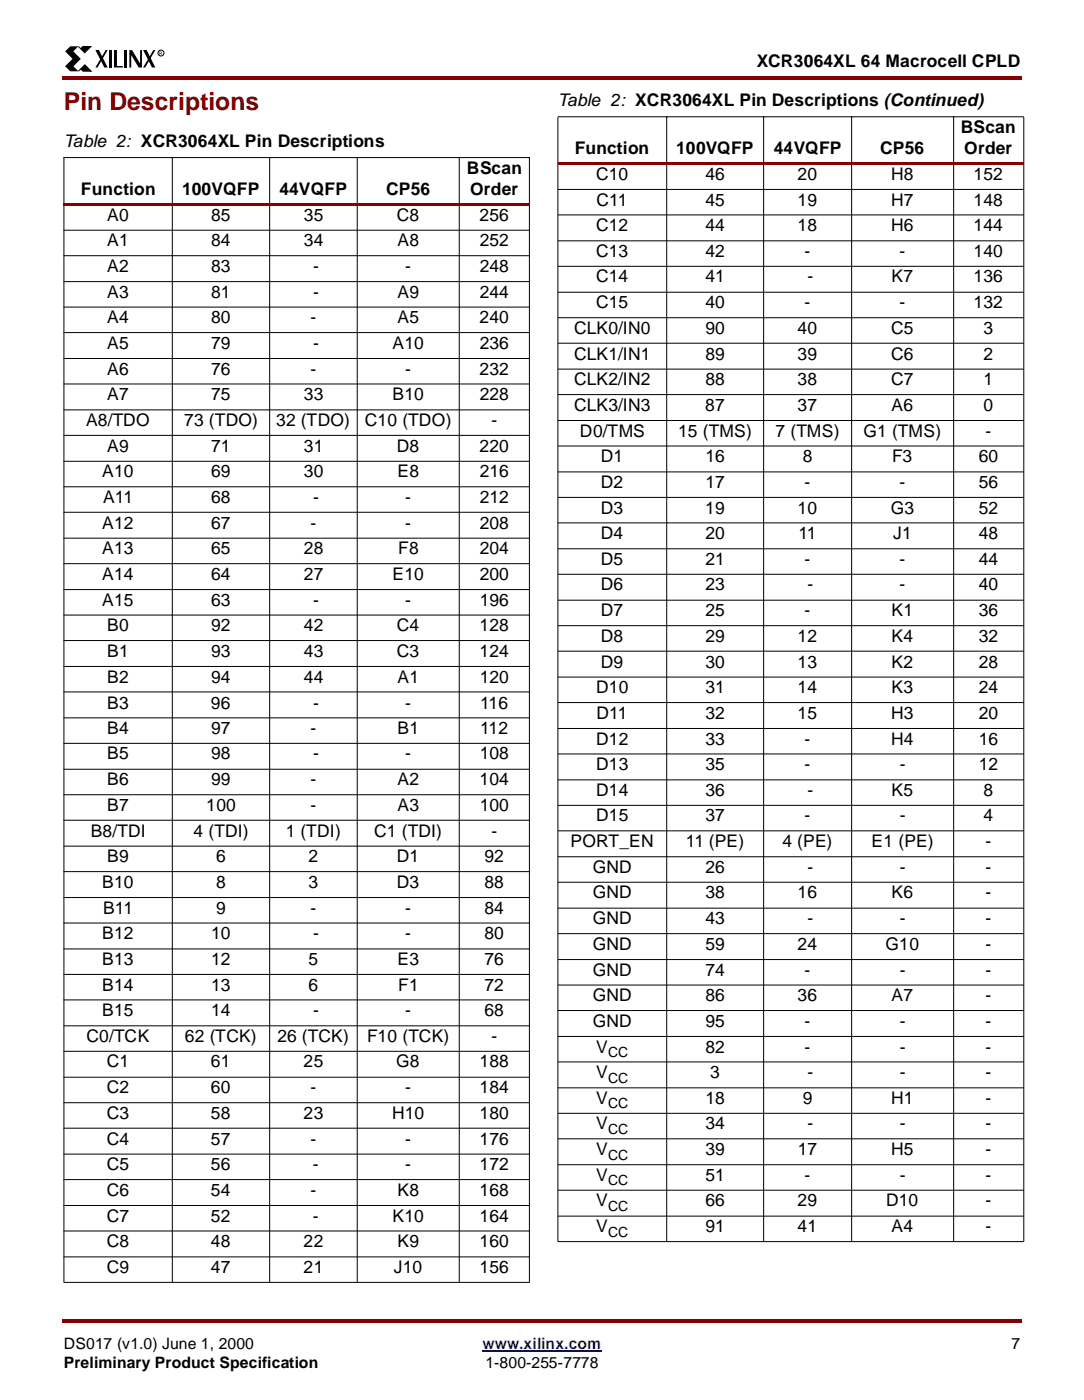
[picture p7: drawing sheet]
<svg xmlns="http://www.w3.org/2000/svg" width="216mm" height="279mm" viewBox="0 0 216 279" stroke-linecap="round" stroke-linejoin="round" font-family="sans-serif">
<g fill="#850000">
<path d="M12.4 15.2h.3v.6h-.3z"/>
<path d="M203.2 15.2h.4v.6h-.4z"/>
<path d="M12.7 15.2h190.5v.6h-190.5z"/>
</g>
<path d="M12.7 266.7h190.4v7.6h-190.4z" fill="#fff"/>
<path d="M96.1 269.2h23.7" fill="none" stroke="#00f" stroke-width=".25"/>
<g fill="#850000">
<path d="M12.4 262.9h.3v.7h-.3z"/>
<path d="M203.2 262.9h.4v.7h-.4z"/>
<path d="M12.7 262.9h190.5v.7h-190.5z"/>
</g>
<path d="M12.7 9.1h20v5.3h-20z" fill="#fff"/>
<path d="M13 10.2l1-1h1.6l-1 1 1.5 1.5-1.5 1.5 1 1h-1.6l-1-1 1.4-1.5zM19 10h.7l1.7 3.5h-.6zM21 10h.4l-2 3.5h-.4zM21.6 10h.6v3.4h-.6zM22.7 10h.6v3.2h1.2v.2h-1.8zM24.8 10h.5v3.4h-.5zM25.8 10h.5l1.6 2.7v-2.7h.4v3.5h-.7l-1.5-2.5v2.5h-.3zM28.5 10h.7l1.7 3.5h-.6zM30.5 10h.4l-2 3.5h-.4z" fill="#000"/>
<path d="M15.6 9.2l.5 .5 .4-.4h1.6l-1.2 1.2zM16.1 13.7l-.5 .5 1.3-1.3 1.3 1.3h-1.7z" fill="#000" stroke="#000" stroke-width=".2"/>
<g fill="none" stroke="#000" stroke-width=".2">
<path d="M12.6 31.4h92.9M12.7 31.4v224.1M34.3 31.3v224.3M53.7 31.3v224.3M71.2 31.3v224.3M91.5 31.3v224.3M105.4 31.4v224.1"/>
<circle cx="32.1" cy="10.6" r=".59"/>
</g>
<path d="M12.6 40.5h92.9v.5h-92.9z" fill="#850000"/>
<g fill="none" stroke="#000" stroke-width=".2">
<path d="M111.1 23.4v224.1M111.1 23.3h92.8M132.8 23.3v224.3M152.1 23.3v224.3M169.6 23.3v224.3M189.9 23.3v224.3M203.9 23.4v224.1M12.6 45.9h92.9M12.6 51h92.9M12.6 56.1h92.9M12.6 61.2h92.9M12.6 66.3h92.9"/>
<path d="M12.6 71.5h92.9M12.6 76.5h92.9M12.6 81.7h92.9M12.6 86.8h92.9M12.6 91.9h92.9M12.6 97h92.9M12.6 102.1h92.9M12.6 107.3h92.9M12.6 112.3h92.9M12.6 117.5h92.9M12.6 122.6h92.9M12.6 127.7h92.9"/>
<path d="M12.6 132.8h92.9M12.6 137.9h92.9M12.6 143.1h92.9M12.6 148.2h92.9M12.6 153.3h92.9M12.6 158.4h92.9M12.6 163.5h92.9M12.6 168.7h92.9M12.6 173.7h92.9M12.6 178.9h92.9M12.6 184h92.9M12.6 189.1h92.9"/>
<path d="M12.6 194.2h92.9M12.6 199.3h92.9M12.6 204.5h92.9M12.6 209.5h92.9M12.6 214.7h92.9M12.6 219.8h92.9M12.6 224.9h92.9M12.6 230h92.9M12.6 235.1h92.9M12.6 240.3h92.9M12.6 245.4h92.9M12.6 250.5h92.9"/>
<path d="M12.6 255.6h92.9"/>
</g>
<path d="M111.1 32.4h92.8v.5h-92.8z" fill="#850000"/>
<g fill="none" stroke="#000" stroke-width=".2">
<path d="M111.1 37.8h92.8M111.1 42.8h92.8M111.1 48h92.8M111.1 53.1h92.8M111.1 58.2h92.8M111.1 63.3h92.8M111.1 68.4h92.8M111.1 73.6h92.8M111.1 78.7h92.8M111.1 83.8h92.8M111.1 88.9h92.8M111.1 94.1h92.8"/>
<path d="M111.1 99.1h92.8M111.1 104.2h92.8M111.1 109.4h92.8M111.1 114.5h92.8M111.1 119.6h92.8M111.1 124.7h92.8M111.1 129.8h92.8M111.1 135h92.8M111.1 140h92.8M111.1 145.2h92.8M111.1 150.3h92.8M111.1 155.4h92.8"/>
<path d="M111.1 160.5h92.8M111.1 165.6h92.8M111.1 170.8h92.8M111.1 175.8h92.8M111.1 181h92.8M111.1 186.1h92.8M111.1 191.3h92.8M111.1 196.3h92.8M111.1 201.4h92.8M111.1 206.6h92.8M111.1 211.7h92.8M111.1 216.8h92.8"/>
<path d="M111.1 221.9h92.8M111.1 227h92.8M111.1 232.2h92.8M111.1 237.2h92.8M111.1 242.4h92.8M111.1 247.5h92.8"/>
</g>
<text font-size="4.9" fill="#850000" x="12.7" y="22">Pin Descriptions</text>
<g font-size="3.5">
<text x="150.7" y="13.3">XCR3064XL 64 Macrocell CPLD</text>
<text x="111.1" y="21.1">Table 2: XCR3064XL Pin Descriptions (Continued)</text>
<text x="12.7" y="29.2">Table 2: XCR3064XL Pin Descriptions</text>
<text x="191.4" y="26.5">BScan</text>
<text x="93" y="34.6">BScan</text>
<text x="114.5" y="30.7">Function</text>
<text x="118.7" y="35.9">C10</text>
<text x="134.7" y="30.7">100VQFP</text>
<text x="140.5" y="35.9">46</text>
<text x="154.1" y="30.7">44VQFP</text>
<text x="158.9" y="35.9">20</text>
<text x="175.3" y="30.7">CP56</text>
<text x="177.5" y="35.9">H8</text>
<text x="192.1" y="30.7">Order</text>
<text x="193.9" y="35.9">152</text>
<text x="16.1" y="38.9">Function</text>
<text x="36.3" y="38.9">100VQFP</text>
<text x="55.7" y="38.9">44VQFP</text>
<text x="76.9" y="38.9">CP56</text>
<text x="93.7" y="38.9">Order</text>
<text x="118.8" y="41">C11</text>
<text x="140.5" y="41">45</text>
<text x="158.9" y="41">19</text>
<text x="177.5" y="41">H7</text>
<text x="193.9" y="41">148</text>
<text x="21.4" y="44">A0</text>
<text x="42" y="44">85</text>
<text x="60.5" y="44">35</text>
<text x="79" y="44">C8</text>
<text x="95.5" y="44">256</text>
<text x="118.7" y="46.1">C12</text>
<text x="140.5" y="46.1">44</text>
<text x="158.9" y="46.1">18</text>
<text x="177.5" y="46.1">H6</text>
<text x="193.9" y="46.1">144</text>
<text x="21.4" y="49.1">A1</text>
<text x="42" y="49.1">84</text>
<text x="60.5" y="49.1">34</text>
<text x="79.2" y="49.1">A8</text>
<text x="95.5" y="49.1">252</text>
<text x="118.7" y="51.2">C13</text>
<text x="140.5" y="51.2">42</text>
<text x="160.2" y="51.2">-</text>
<text x="179.2" y="51.2">-</text>
<text x="193.9" y="51.2">140</text>
<text x="21.4" y="54.2">A2</text>
<text x="21.4" y="59.3">A3</text>
<text x="42" y="54.2">83</text>
<text x="42" y="59.3">81</text>
<text x="62.3" y="54.2">-</text>
<text x="62.3" y="59.3">-</text>
<text x="79.2" y="59.3">A9</text>
<text x="80.7" y="54.2">-</text>
<text x="95.5" y="54.2">248</text>
<text x="95.5" y="59.3">244</text>
<text x="118.7" y="56.3">C14</text>
<text x="140.5" y="56.3">41</text>
<text x="160.8" y="56.3">-</text>
<text x="177.6" y="56.3">K7</text>
<text x="193.9" y="56.3">136</text>
<text x="21.4" y="64.4">A4</text>
<text x="42" y="64.4">80</text>
<text x="61.8" y="64.4">-</text>
<text x="79.2" y="64.4">A5</text>
<text x="95.5" y="64.4">240</text>
<text x="118.7" y="61.5">C15</text>
<text x="140.5" y="61.5">40</text>
<text x="160.2" y="61.5">-</text>
<text x="179.2" y="61.5">-</text>
<text x="193.9" y="61.5">132</text>
<text x="21.4" y="69.6">A5</text>
<text x="42" y="69.6">79</text>
<text x="62.3" y="69.6">-</text>
<text x="78.2" y="69.6">A10</text>
<text x="95.5" y="69.6">236</text>
<text x="114.3" y="66.5">CLK0/IN0</text>
<text x="114.3" y="71.7">CLK1/IN1</text>
<text x="140.5" y="66.5">90</text>
<text x="140.5" y="71.7">89</text>
<text x="158.9" y="66.5">40</text>
<text x="158.9" y="71.7">39</text>
<text x="177.5" y="66.5">C5</text>
<text x="177.5" y="71.7">C6</text>
<text x="195.9" y="66.5">3</text>
<text x="195.9" y="71.7">2</text>
<text x="21.4" y="74.7">A6</text>
<text x="42" y="74.7">76</text>
<text x="61.8" y="74.7">-</text>
<text x="80.7" y="74.7">-</text>
<text x="95.5" y="74.7">232</text>
<text x="114.3" y="76.8">CLK2/IN2</text>
<text x="140.5" y="76.8">88</text>
<text x="158.9" y="76.8">38</text>
<text x="177.5" y="76.8">C7</text>
<text x="195.9" y="76.8">1</text>
<text x="21.4" y="79.8">A7</text>
<text x="42" y="79.8">75</text>
<text x="60.5" y="79.8">33</text>
<text x="78.2" y="79.8">B10</text>
<text x="95.5" y="79.8">228</text>
<text x="114.3" y="81.9">CLK3/IN3</text>
<text x="140.5" y="81.9">87</text>
<text x="158.9" y="81.9">37</text>
<text x="177.6" y="81.9">A6</text>
<text x="195.9" y="81.9">0</text>
<text x="17.1" y="84.9">A8/TDO</text>
<text x="21.4" y="90">A9</text>
<text x="36.7" y="84.9">73 (TDO)</text>
<text x="42" y="90">71</text>
<text x="55" y="84.9">32 (TDO)</text>
<text x="60.5" y="90">31</text>
<text x="72.7" y="84.9">C10 (TDO)</text>
<text x="79" y="90">D8</text>
<text x="95.5" y="90">220</text>
<text x="97.9" y="84.9">-</text>
<text x="115.5" y="87">D0/TMS</text>
<text x="135.1" y="87">15 (TMS)</text>
<text x="154.5" y="87">7 (TMS)</text>
<text x="172" y="87">G1 (TMS)</text>
<text x="196.3" y="87">-</text>
<text x="20.4" y="95.2">A10</text>
<text x="42" y="95.2">69</text>
<text x="60.5" y="95.2">30</text>
<text x="79.2" y="95.2">E8</text>
<text x="95.5" y="95.2">216</text>
<text x="119.7" y="92.1">D1</text>
<text x="140.5" y="92.1">16</text>
<text x="159.9" y="92.1">8</text>
<text x="177.7" y="92.1">F3</text>
<text x="194.9" y="92.1">60</text>
<text x="20.5" y="100.2">A11</text>
<text x="42" y="100.2">68</text>
<text x="62.3" y="100.2">-</text>
<text x="80.7" y="100.2">-</text>
<text x="95.5" y="100.2">212</text>
<text x="119.7" y="97.3">D2</text>
<text x="140.5" y="97.3">17</text>
<text x="160.2" y="97.3">-</text>
<text x="179.2" y="97.3">-</text>
<text x="194.9" y="97.3">56</text>
<text x="20.4" y="105.4">A12</text>
<text x="42" y="105.4">67</text>
<text x="61.8" y="105.4">-</text>
<text x="80.7" y="105.4">-</text>
<text x="95.5" y="105.4">208</text>
<text x="119.7" y="102.4">D3</text>
<text x="119.7" y="107.5">D4</text>
<text x="140.5" y="102.4">19</text>
<text x="140.5" y="107.5">20</text>
<text x="158.9" y="102.4">10</text>
<text x="159" y="107.5">11</text>
<text x="177.4" y="102.4">G3</text>
<text x="177.9" y="107.5">J1</text>
<text x="194.9" y="107.5">48</text>
<text x="194.9" y="102.4">52</text>
<text x="20.4" y="110.5">A13</text>
<text x="42" y="110.5">65</text>
<text x="60.5" y="110.5">28</text>
<text x="79.3" y="110.5">F8</text>
<text x="95.5" y="110.5">204</text>
<text x="119.7" y="112.6">D5</text>
<text x="140.5" y="112.6">21</text>
<text x="160.2" y="112.6">-</text>
<text x="179.2" y="112.6">-</text>
<text x="194.9" y="112.6">44</text>
<text x="20.4" y="115.6">A14</text>
<text x="42" y="115.6">64</text>
<text x="60.5" y="115.6">27</text>
<text x="78.2" y="115.6">E10</text>
<text x="95.5" y="115.6">200</text>
<text x="119.7" y="117.7">D6</text>
<text x="140.5" y="117.7">23</text>
<text x="160.8" y="117.7">-</text>
<text x="179.2" y="117.7">-</text>
<text x="194.9" y="117.7">40</text>
<text x="20.4" y="120.7">A15</text>
<text x="21.4" y="125.8">B0</text>
<text x="42" y="120.7">63</text>
<text x="42" y="125.8">92</text>
<text x="60.5" y="125.8">42</text>
<text x="62.3" y="120.7">-</text>
<text x="79" y="125.8">C4</text>
<text x="80.7" y="120.7">-</text>
<text x="95.5" y="125.8">128</text>
<text x="95.5" y="120.7">196</text>
<text x="119.7" y="122.8">D7</text>
<text x="140.5" y="122.8">25</text>
<text x="160.2" y="122.8">-</text>
<text x="177.6" y="122.8">K1</text>
<text x="194.9" y="122.8">36</text>
<text x="21.4" y="131">B1</text>
<text x="42" y="131">93</text>
<text x="60.5" y="131">43</text>
<text x="79" y="131">C3</text>
<text x="95.5" y="131">124</text>
<text x="119.7" y="127.9">D8</text>
<text x="140.5" y="127.9">29</text>
<text x="158.9" y="127.9">12</text>
<text x="177.6" y="127.9">K4</text>
<text x="194.9" y="127.9">32</text>
<text x="21.4" y="136.1">B2</text>
<text x="42" y="136.1">94</text>
<text x="60.5" y="136.1">44</text>
<text x="79.2" y="136.1">A1</text>
<text x="95.5" y="136.1">120</text>
<text x="119.7" y="133.1">D9</text>
<text x="140.5" y="133.1">30</text>
<text x="158.9" y="133.1">13</text>
<text x="177.6" y="133.1">K2</text>
<text x="194.9" y="133.1">28</text>
<text x="21.4" y="141.2">B3</text>
<text x="42" y="141.2">96</text>
<text x="62.3" y="141.2">-</text>
<text x="80.7" y="141.2">-</text>
<text x="95.6" y="141.2">116</text>
<text x="118.7" y="138.2">D10</text>
<text x="118.8" y="143.3">D11</text>
<text x="140.5" y="143.3">32</text>
<text x="140.5" y="138.2">31</text>
<text x="158.9" y="143.3">15</text>
<text x="158.9" y="138.2">14</text>
<text x="177.5" y="143.3">H3</text>
<text x="177.6" y="138.2">K3</text>
<text x="194.9" y="143.3">20</text>
<text x="194.9" y="138.2">24</text>
<text x="21.4" y="146.3">B4</text>
<text x="42" y="146.3">97</text>
<text x="61.8" y="146.3">-</text>
<text x="79.2" y="146.3">B1</text>
<text x="95.6" y="146.3">112</text>
<text x="118.7" y="148.4">D12</text>
<text x="140.5" y="148.4">33</text>
<text x="160.2" y="148.4">-</text>
<text x="177.5" y="148.4">H4</text>
<text x="194.9" y="148.4">16</text>
<text x="21.4" y="151.4">B5</text>
<text x="42" y="151.4">98</text>
<text x="62.3" y="151.4">-</text>
<text x="80.7" y="151.4">-</text>
<text x="95.5" y="151.4">108</text>
<text x="118.7" y="153.5">D13</text>
<text x="140.5" y="153.5">35</text>
<text x="160.2" y="153.5">-</text>
<text x="179.2" y="153.5">-</text>
<text x="194.9" y="153.5">12</text>
<text x="21.4" y="156.5">B6</text>
<text x="21.4" y="161.6">B7</text>
<text x="41.1" y="161.6">100</text>
<text x="42" y="156.5">99</text>
<text x="61.8" y="161.6">-</text>
<text x="61.8" y="156.5">-</text>
<text x="79.2" y="156.5">A2</text>
<text x="79.2" y="161.6">A3</text>
<text x="95.5" y="156.5">104</text>
<text x="95.5" y="161.6">100</text>
<text x="118.7" y="158.7">D14</text>
<text x="140.5" y="158.7">36</text>
<text x="160.8" y="158.7">-</text>
<text x="177.6" y="158.7">K5</text>
<text x="195.9" y="158.7">8</text>
<text x="18.1" y="166.8">B8/TDI</text>
<text x="38.5" y="166.8">4 (TDI)</text>
<text x="56.9" y="166.8">1 (TDI)</text>
<text x="74.5" y="166.8">C1 (TDI)</text>
<text x="97.9" y="166.8">-</text>
<text x="118.7" y="163.7">D15</text>
<text x="140.5" y="163.7">37</text>
<text x="160.2" y="163.7">-</text>
<text x="179.2" y="163.7">-</text>
<text x="195.9" y="163.7">4</text>
<text x="21.4" y="171.9">B9</text>
<text x="43" y="171.9">6</text>
<text x="61.4" y="171.9">2</text>
<text x="79" y="171.9">D1</text>
<text x="96.5" y="171.9">92</text>
<text x="113.7" y="168.9">PORT_EN</text>
<text x="118.1" y="174">GND</text>
<text x="136.6" y="168.9">11 (PE)</text>
<text x="140.5" y="174">26</text>
<text x="155.8" y="168.9">4 (PE)</text>
<text x="160.8" y="174">-</text>
<text x="173.6" y="168.9">E1 (PE)</text>
<text x="179.2" y="174">-</text>
<text x="196.3" y="168.9">-</text>
<text x="196.3" y="174">-</text>
<text x="20.4" y="176.9">B10</text>
<text x="43" y="176.9">8</text>
<text x="61.4" y="176.9">3</text>
<text x="79" y="176.9">D3</text>
<text x="96.5" y="176.9">88</text>
<text x="118.1" y="179.1">GND</text>
<text x="140.5" y="179.1">38</text>
<text x="158.9" y="179.1">16</text>
<text x="177.6" y="179.1">K6</text>
<text x="196.3" y="179.1">-</text>
<text x="20.5" y="182.1">B11</text>
<text x="43" y="182.1">9</text>
<text x="61.8" y="182.1">-</text>
<text x="80.7" y="182.1">-</text>
<text x="96.5" y="182.1">84</text>
<text x="118.1" y="184.2">GND</text>
<text x="140.5" y="184.2">43</text>
<text x="160.8" y="184.2">-</text>
<text x="179.2" y="184.2">-</text>
<text x="196.3" y="184.2">-</text>
<text x="20.4" y="187.2">B12</text>
<text x="42" y="187.2">10</text>
<text x="62.3" y="187.2">-</text>
<text x="80.7" y="187.2">-</text>
<text x="96.5" y="187.2">80</text>
<text x="118.1" y="189.3">GND</text>
<text x="140.5" y="189.3">59</text>
<text x="158.9" y="189.3">24</text>
<text x="176.4" y="189.3">G10</text>
<text x="196.3" y="189.3">-</text>
<text x="20.4" y="192.4">B13</text>
<text x="20.4" y="197.4">B14</text>
<text x="42" y="192.4">12</text>
<text x="42" y="197.4">13</text>
<text x="61.4" y="192.4">5</text>
<text x="61.4" y="197.4">6</text>
<text x="79.2" y="192.4">E3</text>
<text x="79.3" y="197.4">F1</text>
<text x="96.5" y="197.4">72</text>
<text x="96.5" y="192.4">76</text>
<text x="118.1" y="194.5">GND</text>
<text x="140.5" y="194.5">74</text>
<text x="160.2" y="194.5">-</text>
<text x="179.2" y="194.5">-</text>
<text x="196.3" y="194.5">-</text>
<text x="20.4" y="202.6">B15</text>
<text x="42" y="202.6">14</text>
<text x="62.3" y="202.6">-</text>
<text x="80.7" y="202.6">-</text>
<text x="96.5" y="202.6">68</text>
<text x="118.1" y="199.6">GND</text>
<text x="140.5" y="199.6">86</text>
<text x="158.9" y="199.6">36</text>
<text x="177.6" y="199.6">A7</text>
<text x="196.3" y="199.6">-</text>
<text x="17.2" y="207.7">C0/TCK</text>
<text x="36.8" y="207.7">62 (TCK)</text>
<text x="55.2" y="207.7">26 (TCK)</text>
<text x="73.1" y="207.7">F10 (TCK)</text>
<text x="97.9" y="207.7">-</text>
<text x="118.1" y="204.7">GND</text>
<text x="118.7" y="209.8">V</text>
<text x="140.5" y="209.8">82</text>
<text x="140.5" y="204.7">95</text>
<text x="160.2" y="204.7">-</text>
<text x="160.2" y="209.8">-</text>
<text x="179.2" y="204.7">-</text>
<text x="179.2" y="209.8">-</text>
<text x="196.3" y="204.7">-</text>
<text x="196.3" y="209.8">-</text>
<text x="21.3" y="212.8">C1</text>
<text x="42" y="212.8">61</text>
<text x="60.5" y="212.8">25</text>
<text x="78.9" y="212.8">G8</text>
<text x="95.5" y="212.8">188</text>
<text x="118.7" y="214.9">V</text>
<text x="141.4" y="214.9">3</text>
<text x="160.8" y="214.9">-</text>
<text x="179.2" y="214.9">-</text>
<text x="196.3" y="214.9">-</text>
<text x="21.3" y="217.9">C2</text>
<text x="42" y="217.9">60</text>
<text x="61.8" y="217.9">-</text>
<text x="80.7" y="217.9">-</text>
<text x="95.5" y="217.9">184</text>
<text x="118.7" y="220">V</text>
<text x="140.5" y="220">18</text>
<text x="159.9" y="220">9</text>
<text x="177.5" y="220">H1</text>
<text x="196.3" y="220">-</text>
<text x="21.3" y="223">C3</text>
<text x="42" y="223">58</text>
<text x="60.5" y="223">23</text>
<text x="78.1" y="223">H10</text>
<text x="95.5" y="223">180</text>
<text x="118.7" y="225.1">V</text>
<text x="140.5" y="225.1">34</text>
<text x="160.8" y="225.1">-</text>
<text x="179.2" y="225.1">-</text>
<text x="196.3" y="225.1">-</text>
<text x="21.3" y="228.2">C4</text>
<text x="21.3" y="233.3">C5</text>
<text x="42" y="233.3">56</text>
<text x="42" y="228.2">57</text>
<text x="61.8" y="228.2">-</text>
<text x="62.3" y="233.3">-</text>
<text x="80.7" y="228.2">-</text>
<text x="80.7" y="233.3">-</text>
<text x="95.5" y="228.2">176</text>
<text x="95.5" y="233.3">172</text>
<text x="118.7" y="230.3">V</text>
<text x="140.5" y="230.3">39</text>
<text x="158.9" y="230.3">17</text>
<text x="177.5" y="230.3">H5</text>
<text x="196.3" y="230.3">-</text>
<text x="21.3" y="238.3">C6</text>
<text x="42" y="238.3">54</text>
<text x="61.8" y="238.3">-</text>
<text x="79.2" y="238.3">K8</text>
<text x="95.5" y="238.3">168</text>
<text x="118.7" y="235.4">V</text>
<text x="140.5" y="235.4">51</text>
<text x="160.2" y="235.4">-</text>
<text x="179.2" y="235.4">-</text>
<text x="196.3" y="235.4">-</text>
<text x="21.3" y="243.5">C7</text>
<text x="42" y="243.5">52</text>
<text x="62.3" y="243.5">-</text>
<text x="78.2" y="243.5">K10</text>
<text x="95.5" y="243.5">164</text>
<text x="118.7" y="240.4">V</text>
<text x="118.7" y="245.6">V</text>
<text x="140.5" y="240.4">66</text>
<text x="140.5" y="245.6">91</text>
<text x="158.9" y="245.6">41</text>
<text x="158.9" y="240.4">29</text>
<text x="176.5" y="240.4">D10</text>
<text x="177.6" y="245.6">A4</text>
<text x="196.3" y="240.4">-</text>
<text x="196.3" y="245.6">-</text>
<text x="21.3" y="248.6">C8</text>
<text x="42" y="248.6">48</text>
<text x="60.5" y="248.6">22</text>
<text x="79.2" y="248.6">K9</text>
<text x="95.5" y="248.6">160</text>
<text x="21.3" y="253.7">C9</text>
<text x="42" y="253.7">47</text>
<text x="60.5" y="253.7">21</text>
<text x="78.4" y="253.7">J10</text>
<text x="95.5" y="253.7">156</text>
</g>
<g font-size="3.1">
<text x="12.7" y="268.8">DS017 (v1.0) June 1, 2000</text>
<text x="201.5" y="268.8">7</text>
<text x="12.7" y="272.7">Preliminary Product Specification</text>
<text x="96.7" y="272.7">1-800-255-7778</text>
</g>
<text font-size="3.1" fill="#00f" x="96.1" y="268.8">www.xilinx.com</text>
<g font-size="2.8">
<text x="121.1" y="210.6">CC</text>
<text x="121.1" y="215.8">CC</text>
<text x="121.1" y="220.9">CC</text>
<text x="121.1" y="226.1">CC</text>
<text x="121.1" y="231.1">CC</text>
<text x="121.1" y="236.2">CC</text>
<text x="121.1" y="241.4">CC</text>
<text x="121.1" y="246.5">CC</text>
</g>
<text font-size=".9" x="31.7" y="10.9">R</text>
</svg>
